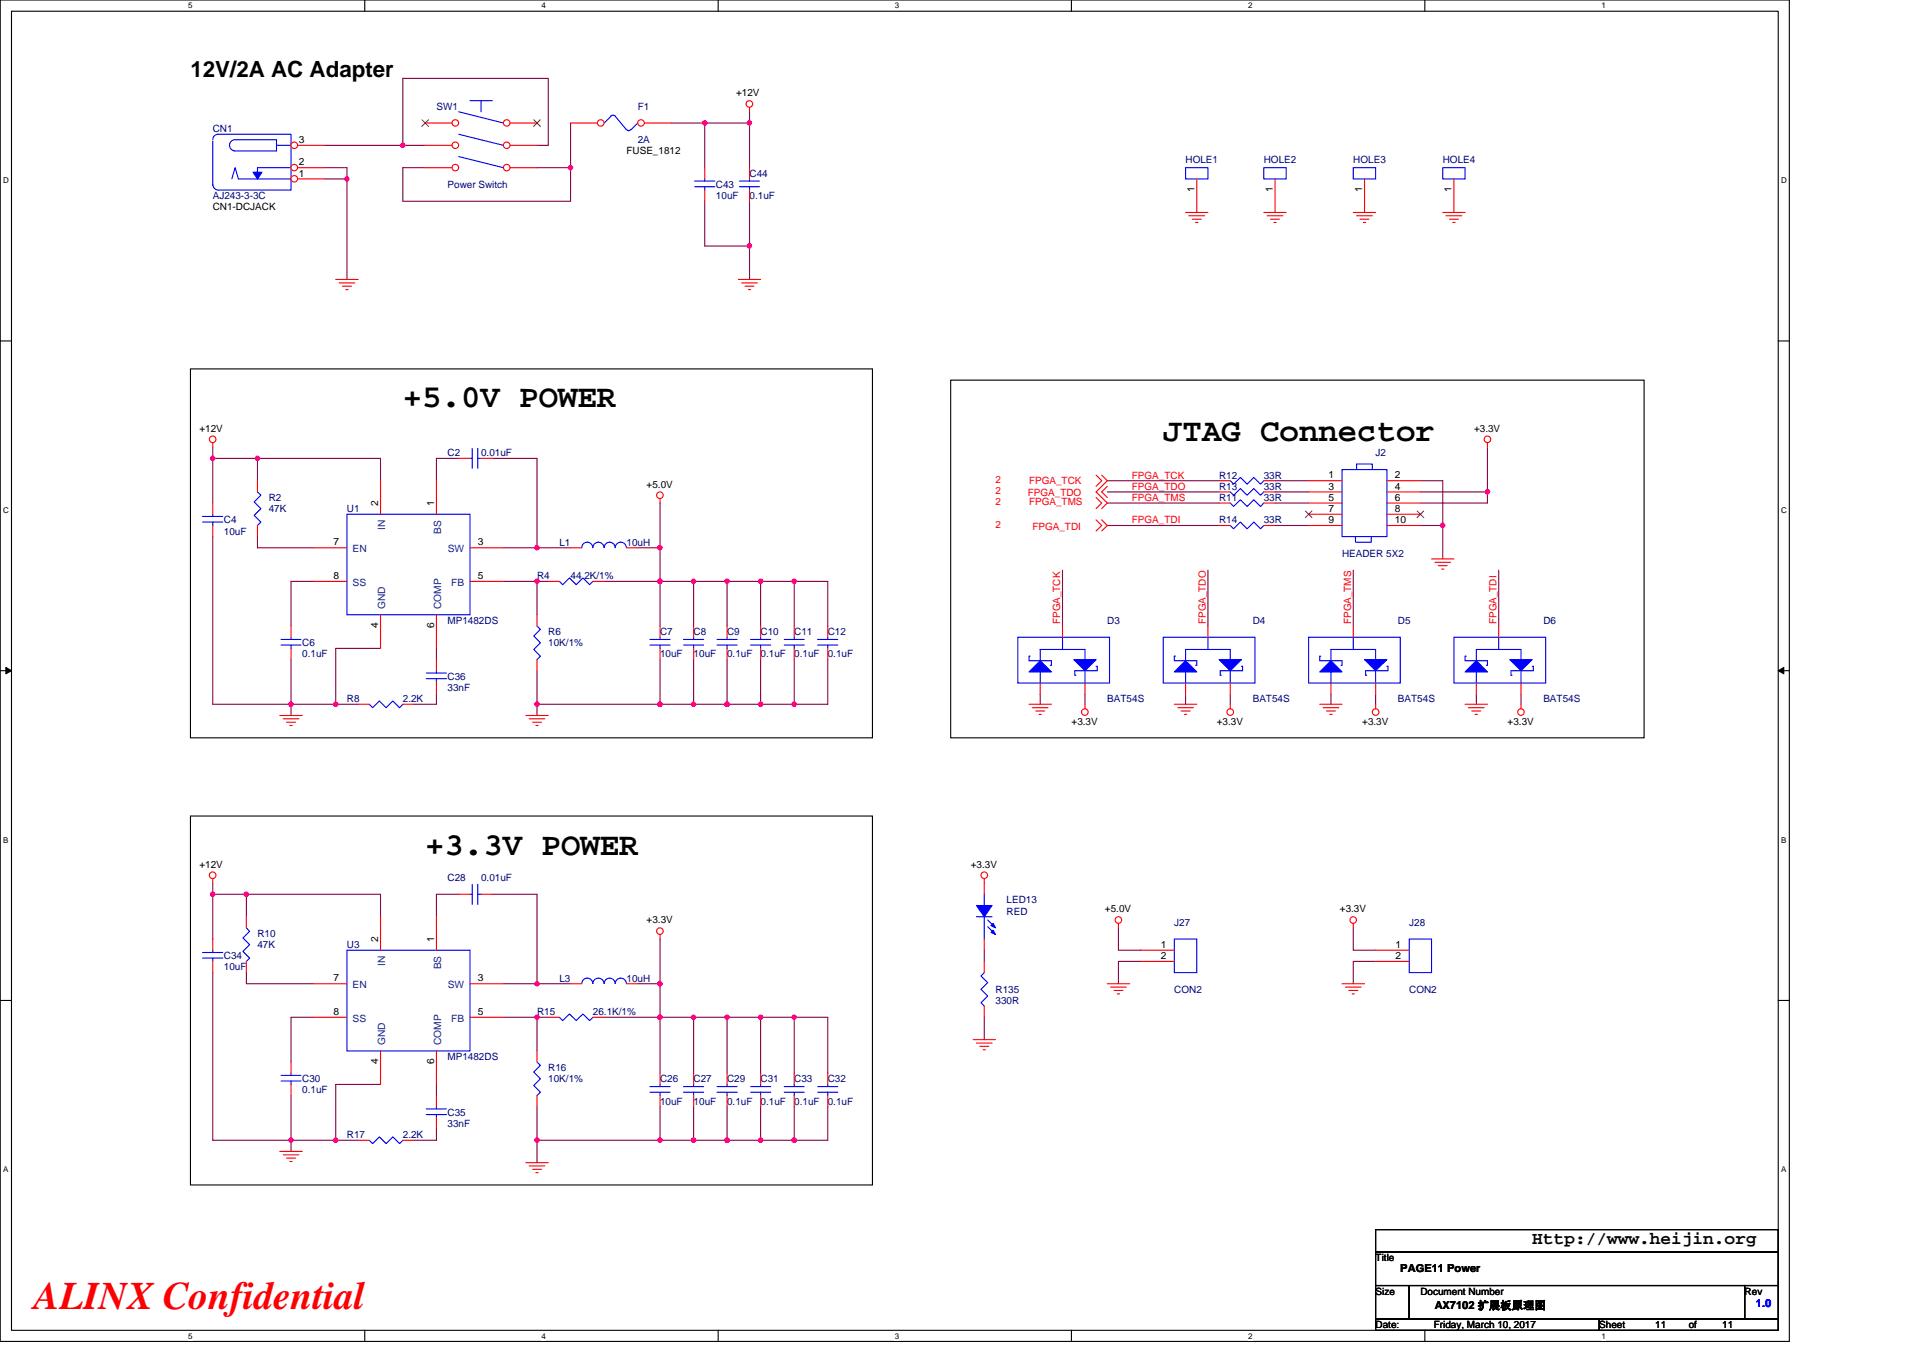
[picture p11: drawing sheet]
<svg xmlns="http://www.w3.org/2000/svg" width="297mm" height="210mm" viewBox="0 0 297 210" stroke-linecap="round" stroke-linejoin="round" font-family="sans-serif">
<path d="M0 0h276.4v207.3h-276.4zM1.8 1.7h272.9v203.8h-272.9z" fill="none" stroke="#000" stroke-width=".17"/>
<g fill="#fff">
<path d="M29.1 .2h.6v1.4h-.6z"/>
<path d="M29.1 205.7h.6v1.4h-.6z"/>
</g>
<path d="M56.3 0v1.7M56.3 205.5v1.8" fill="none" stroke="#000" stroke-width=".17"/>
<g fill="#fff">
<path d="M83.6 .2h.7v1.4h-.7z"/>
<path d="M83.6 205.7h.7v1.4h-.7z"/>
</g>
<path d="M110.9 0v1.7M110.9 205.5v1.8" fill="none" stroke="#000" stroke-width=".17"/>
<g fill="#fff">
<path d="M138.2 .2h.7v1.4h-.7z"/>
<path d="M138.2 205.7h.7v1.4h-.7z"/>
</g>
<path d="M165.5 0v1.7M165.5 205.5v1.8" fill="none" stroke="#000" stroke-width=".17"/>
<g fill="#fff">
<path d="M192.8 .2h.6v1.4h-.6z"/>
<path d="M192.8 205.7h.6v1.4h-.6z"/>
</g>
<path d="M220.1 0v1.7M220.1 205.5v1.8" fill="none" stroke="#000" stroke-width=".17"/>
<g fill="#fff">
<path d="M247.4 .2h.6v1.4h-.6z"/>
<path d="M247.4 205.7h.6v1.4h-.6z"/>
<path d="M.5 27.2h.8v1.4h-.8z"/>
<path d="M275.1 27.2h.9v1.4h-.9z"/>
<path d="M.5 78.1h.8v1.4h-.8z"/>
<path d="M275.1 78.1h.9v1.4h-.9z"/>
</g>
<path d="M0 52.7h1.8M274.7 52.7h1.7" fill="none" stroke="#000" stroke-width=".17"/>
<g fill="#fff">
<path d="M.5 129.1h.8v1.4h-.8z"/>
<path d="M275.1 129.1h.8v1.4h-.8z"/>
</g>
<path d="M0 103.6h1.8M274.7 103.6h1.7" fill="none" stroke="#000" stroke-width=".17"/>
<path d="M.9 103.1l.9 .5-.9 .5zM274.7 103.6l.8-.5v1z" fill="#000" stroke="#000" stroke-width=".15"/>
<g fill="#fff">
<path d="M.5 180h.8v1.4h-.8z"/>
<path d="M275.1 180h.8v1.4h-.8z"/>
</g>
<path d="M29.4 57h105.4v57h-105.4zM146.9 58.7h107.1v55.3h-107.1zM29.4 126.1h105.4v57h-105.4zM0 154.6h1.8M274.7 154.6h1.7M212.5 190h62.2v3.5h-62.2zM212.5 193.5h62.2v5.1h-62.2zM212.5 198.6h5.2v5.2h-5.2zM217.7 198.6h51.8v5.2h-51.8zM269.5 198.6h5.2v5.2h-5.2zM212.5 203.8h34.5v1.7h-34.5zM247 203.8h27.7v1.7h-27.7z" fill="none" stroke="#000" stroke-width=".17"/>
<g fill="none" stroke="#800040" stroke-width=".17">
<path d="M88.1 19v6.9M103.7 19h5.2M108.9 19h6.9M108.9 19v6.9M115.8 17.3v1.7M115.8 19v6.9M50.1 27.6h3.5M50.1 25.9h3.5v1.7M50.1 22.5h12.1M53.6 27.6v15.6M62.2 22.5v-10.4h22.5v10.4h-1.8M62.2 22.5h3.5"/>
<path d="M82.9 25.9h5.2M88.1 25.9v5.2h-25.9v-5.2h3.5M108.9 31.1v6.9h6.9M115.8 38v5.2M115.8 31.1v6.9M32.9 70.8v6.9M32.9 70.8h6.9v3.5M32.9 69.1v1.7M39.8 70.8h19v3.5M70.9 70.8h-3.5v3.5M76 70.8h6.9v13.8M102 77.7v6.9"/>
<path d="M171 76h17.3M171 77.7h17.3M171 74.3h17.3M197 74.3h5.1M197 76h5.1M197 77.7h5.1M219.4 76h10.4M219.4 74.3h3.5v6.9M229.8 76v1.7h-10.4M229.8 69.1v6.9M32.9 82.9v25.9h12.1M39.8 82.9v1.7h8.6"/>
<path d="M48.4 89.8h-3.4v6.9M77.8 84.6h5.1M77.8 89.8h5.1M82.9 84.6h5.2M82.9 89.8h1.8M82.9 89.8v5.2M93.3 89.8h8.7M98.5 84.6h3.5M102 84.6v5.2M102 89.8v6.9M102 89.8h5.1M107.1 89.8v6.9"/>
<path d="M107.1 89.8h5.2M112.3 89.8h5.2M112.3 89.8v6.9M117.5 89.8h5.2M117.5 89.8v6.9M122.7 89.8v6.9M122.7 89.8h5.2v6.9M164.1 88.1v8.6M171 81.2h17.3M186.6 88.1v8.6M197 81.2h5.1M209 88.1v8.6"/>
<path d="M219.4 81.2h3.5M222.9 81.2v5.2M231.5 88.1v8.6M45 101.9v6.9M45 108.8h6.9M45 108.8v1.8M51.9 108.8h3.4M58.8 100.2h-6.9v8.6M67.4 107.1v1.7h-3.4M67.4 100.2v1.7M82.9 108.8h19.1M82.9 103.6v5.2"/>
<path d="M82.9 108.8v1.8M102 101.9v6.9M102 108.8h5.1M107.1 101.9v6.9M107.1 108.8h5.2M112.3 101.9v6.9M112.3 108.8h5.2M117.5 101.9v6.9M117.5 108.8h5.2M122.7 101.9v6.9M127.9 101.9v6.9h-5.2M160.7 107.3v1.5"/>
<path d="M167.6 107.3v1.5M183.1 107.3v1.5M190 107.3v1.5M205.6 107.3v1.5M212.5 107.3v1.5M228 107.3v1.5M234.9 107.3v1.5M32.9 138.2v6.9M32.9 136.5v1.7M32.9 138.2h5.2v3.4M38.1 138.2h20.7v3.4M70.9 138.2h-3.5v3.4"/>
<path d="M76 138.2h6.9v13.8M32.9 150.3v25.9h12.1M38.1 150.3v1.7h10.3M48.4 157.2h-3.4v6.9M77.8 157.2h5.1M77.8 152h5.1M82.9 152h5.2M82.9 157.2h1.8M82.9 157.2v5.2M93.3 157.2h8.7M98.5 152h3.5M102 152v5.2"/>
<path d="M102 157.2v8.6M102 157.2h5.1M102 145.1v6.9M107.1 157.2v8.6M107.1 157.2h5.2M112.3 157.2v8.6M112.3 157.2h5.2M117.5 157.2v8.6M117.5 157.2h5.2M122.7 157.2v8.6M122.7 157.2h5.2v8.6M152 146.8v1.7"/>
<path d="M152 157.2v3.4M172.8 143.4v3.4h3.4M176.2 148.5h-3.4v3.5M209 143.4v3.4h3.5M212.5 148.5h-3.5v3.5M45 176.2h6.9M45 169.3v6.9M45 176.2v1.7M51.9 176.2h3.4M58.8 167.6h-6.9v8.6M67.4 174.5v1.7h-3.4M67.4 167.6v1.7"/>
<path d="M82.9 176.2h19.1M82.9 171v5.2M82.9 176.2v3.4M102 171v5.2M102 176.2h5.1M107.1 176.2h5.2M107.1 171v5.2M112.3 171v5.2M112.3 176.2h5.2M117.5 171v5.2M117.5 176.2h5.2M122.7 171v5.2"/>
<path d="M127.9 171v5.2h-5.2"/>
</g>
<g fill="#f0f" stroke="#f0f" stroke-width=".17">
<circle cx="107.1" cy="157.2" r=".33"/>
<circle cx="32.8" cy="138.2" r=".34"/>
<circle cx="122.7" cy="176.2" r=".34"/>
<circle cx="117.5" cy="176.2" r=".34"/>
<circle cx="83" cy="157.2" r=".33"/>
<circle cx="101.9" cy="176.2" r=".34"/>
<circle cx="112.3" cy="176.2" r=".34"/>
<circle cx="44.9" cy="176.2" r=".34"/>
<circle cx="101.9" cy="157.2" r=".33"/>
<circle cx="101.9" cy="152" r=".34"/>
<circle cx="107.1" cy="176.2" r=".34"/>
<circle cx="51.9" cy="176.2" r=".34"/>
<circle cx="38" cy="138.2" r=".34"/>
<circle cx="122.7" cy="157.2" r=".33"/>
<circle cx="82.9" cy="152" r=".34"/>
<circle cx="112.3" cy="157.2" r=".33"/>
<circle cx="122.7" cy="108.8" r=".34"/>
<circle cx="101.9" cy="89.8" r=".34"/>
<circle cx="112.3" cy="108.8" r=".34"/>
<circle cx="107.1" cy="108.8" r=".34"/>
<circle cx="107.1" cy="89.8" r=".34"/>
<circle cx="117.5" cy="89.8" r=".34"/>
<circle cx="117.5" cy="108.8" r=".34"/>
<circle cx="122.7" cy="89.8" r=".34"/>
<circle cx="39.8" cy="70.8" r=".33"/>
<circle cx="82.9" cy="89.8" r=".34"/>
<circle cx="101.9" cy="84.6" r=".34"/>
<circle cx="44.9" cy="108.8" r=".34"/>
<circle cx="101.9" cy="108.8" r=".34"/>
<circle cx="82.9" cy="108.8" r=".34"/>
<circle cx="51.9" cy="108.8" r=".34"/>
<circle cx="82.9" cy="84.6" r=".34"/>
<circle cx="112.3" cy="89.8" r=".34"/>
<circle cx="32.9" cy="70.8" r=".33"/>
<circle cx="222.8" cy="81.2" r=".34"/>
<circle cx="229.8" cy="76" r=".34"/>
<circle cx="82.9" cy="176.2" r=".34"/>
<circle cx="117.5" cy="157.2" r=".33"/>
<circle cx="62.2" cy="22.5" r=".34"/>
<circle cx="115.8" cy="19" r=".33"/>
<circle cx="53.6" cy="27.6" r=".33"/>
<circle cx="88.1" cy="25.9" r=".34"/>
<circle cx="108.9" cy="19" r=".33"/>
<circle cx="115.8" cy="38" r=".34"/>
</g>
<g fill="none" stroke="#f00" stroke-width=".17">
<path d="M115.8 16.6v.7M115.8 25.9v1.7M115.8 29.4v1.7M183.1 32.8h3.5M183.6 33.3h2.5M184.2 33.9h1.3M184.7 34.4h.3M195.2 32.8h3.5M195.7 33.3h2.5M196.3 33.9h1.3M196.8 34.4h.3M197 27.6v5.2"/>
<path d="M209 32.8h3.5M209.5 33.3h2.5M210.1 33.9h1.4M210.6 34.4h.3M210.8 27.6v5.2M222.9 32.8h3.4M223.4 33.3h2.4M223.9 33.9h1.4M224.4 34.4h.4M224.6 27.6v5.2M51.9 43.2h3.4M52.4 43.7h2.4"/>
<path d="M52.9 44.2h1.4M53.4 44.7h.4M114 43.2h3.5M114.6 43.7h2.4M115.1 44.2h1.4M115.6 44.7h.3M32.9 68.4v.7M70.9 70.8h1.7M74.3 70.8h1.7M102 77v.7M169.3 73.4l.9 .9-.9 .8M169.3 76.9l.9 .8-.9 .9"/>
<path d="M170.2 73.4l.8 .9-1.7 1.7 1.7 1.7-.8 .9M171 75.1l-.8 .9 .8 .9M188.3 74.3h1.7M195.2 74.3h1.8M229.8 68.4v.7M82.9 95v1.7M84.7 89.8h1.7M91.6 89.8h1.7M117.5 96.7v1.8M169.3 80.3l.9 .9-.9 .8M170.2 80.3l.8 .9-.8 .8M186.6 96.7v1.8"/>
<path d="M221.1 86.4h3.5M221.7 86.9h2.4M222.2 87.4h1.3M222.7 87.9h.3M231.5 96.7v1.8M43.2 110.6h3.5M43.7 111.1h2.5M44.3 111.6h1.4M44.8 112.1h.3M81.2 110.6h3.5M81.7 111.1h2.5M82.3 111.6h1.3"/>
<path d="M82.8 112.1h.3M82.9 101.9v1.7M117.5 100.2v1.7M159 108.8h3.4M159.5 109.3h2.4M160 109.9h1.4M160.5 110.4h.3M167.6 108.8v.7M181.4 108.8h3.5M181.9 109.3h2.4M182.4 109.9h1.4M183 110.4h.3"/>
<path d="M183.1 105.5v1.8M190 108.8v.7M190 105.5v1.8M203.9 108.8h3.4M204.4 109.3h2.4M204.9 109.9h1.4M205.4 110.4h.4M212.5 108.8v.7M226.3 108.8h3.5M226.8 109.3h2.5M227.3 109.9h1.4M227.9 110.4h.3"/>
<path d="M228 105.5v1.8M234.9 108.8v.7M234.9 105.5v1.8M32.9 135.8v.7M152 135.8v.7M102 144.4v.7M171 152h3.5M171.6 152.5h2.4M172.1 153h1.4M172.6 153.6h.3M172.8 142.7v.7M207.3 152h3.5"/>
<path d="M207.8 152.5h2.4M208.3 153h1.4M208.9 153.6h.3M209 142.7v.7M43.2 177.9h3.5M43.7 178.4h2.5M44.3 178.9h1.4M44.8 179.5h.3M45 164.1v1.7M45 167.6v1.7M55.3 176.2h1.7M62.2 176.2h1.8"/>
<path d="M67.4 169.3v1.7M67.4 172.7v1.8M81.2 179.6h3.5M102 165.8v1.8M102 169.3v1.7M127.9 165.8v1.8M127.9 169.3v1.7M150.3 160.6h3.5M150.8 161.2h2.4M151.4 161.7h1.3M151.9 162.2h.3M81.7 180.1h2.5"/>
<path d="M82.3 180.7h1.3M82.8 181.2h.3"/>
<circle cx="115.8" cy="16.1" r=".51"/>
<circle cx="32.8" cy="67.9" r=".51"/>
<circle cx="101.9" cy="76.5" r=".51"/>
<circle cx="229.8" cy="67.9" r=".51"/>
<circle cx="167.6" cy="110" r=".51"/>
<circle cx="190" cy="110" r=".51"/>
<circle cx="212.5" cy="110" r=".51"/>
<circle cx="234.9" cy="110" r=".51"/>
<circle cx="32.8" cy="135.2" r=".51"/>
<circle cx="152" cy="135.2" r=".51"/>
<circle cx="101.9" cy="143.9" r=".51"/>
<circle cx="172.8" cy="142.2" r=".51"/>
<circle cx="209" cy="142.2" r=".51"/>
</g>
<g fill="none" stroke="#00f" stroke-width=".17">
<path d="M70.9 17.3l6.9 1.7M72.6 15.6h3.4M74.3 15.6v1.7M70.9 24.2l6.9 1.7M70.9 20.7l6.9 1.8M114.2 28.9h3.1M114.2 28h3.1M115.8 27.6v.4M115.8 28.9v.5M195.2 25.9h3.5v1.7h-3.5zM209 25.9h3.5v1.7h-3.5zM222.9 25.9h3.4v1.7h-3.4z"/>
<path d="M72.6 70.8h.3M72.9 69.3v3.1M73.8 70.8h.5M73.8 69.3v3.1M190 74.3l.6 .5 1-1 1 1 1.1-1 1 1 .5-.5M82.9 96.7l.6 .5-1.1 1.1 1.1 1-1.1 1.1 1.1 1-.6 .5M86.4 89.8l.5 .5 1.1-1 1 1 1-1 1.1 1 .5-.5M115.9 99.7h3.2M115.9 98.8h3.2M117.5 98.5v.3M117.5 99.7v.5M179.7 98.5h14.1v7h-14.1z"/>
<path d="M186.6 98.5v1.9M224.6 98.5h14.2v7h-14.2zM231.5 98.5v1.9M181.6 101.4h-.2v.7h3.5v.7h-.2M183.1 103.8v1.7M190 101.9v-1.5h-6.9v1.7M190 103.6v1.9M191.8 103h.1v.6h-3.4v.7h.2M226.5 101.4h-.2v.7h3.5v.7h-.2M228 103.8v1.7M234.9 101.9v-1.5h-6.9v1.7M234.9 103.6v1.9"/>
<path d="M236.7 103h.2v.6h-3.5v.7h.2M43.4 167h3.1M43.4 166.2h3.1M45 165.8v.4M45 167v.6M57 176.2l.6 .5 1-1 1 1 1.1-1 1 1 .5-.5M65.8 172.2h3.2M65.8 171.3h3.2M67.4 171v.3M67.4 172.2v.5M100.4 168.8h3.1M100.4 167.9h3.1"/>
<path d="M102 167.6v.3M102 168.8v.5M126.3 168.8h3.1M126.3 167.9h3.1M127.9 167.6v.3M127.9 168.8v.5"/>
</g>
<g fill="#00f" stroke="#00f" stroke-width=".17">
<path d="M228 102.1l1.8 1.7h-3.5z" fill-rule="evenodd"/>
<path d="M233.2 101.9h3.5l-1.8 1.7z" fill-rule="evenodd"/>
<path d="M183.1 102.1l1.8 1.7h-3.5z" fill-rule="evenodd"/>
<path d="M188.3 101.9h3.5l-1.8 1.7z" fill-rule="evenodd"/>
</g>
<circle cx="78.3" cy="19" r=".51" fill="#fff" stroke="#f00" stroke-width=".17"/>
<path d="M78.8 19h4.1" fill="none" stroke="#f00" stroke-width=".17"/>
<path d="M82.4 18.5l1.1 1M83.5 18.5l-1.1 1" fill="none" stroke="#804000" stroke-width=".15"/>
<circle cx="70.3" cy="19" r=".51" fill="#fff" stroke="#f00" stroke-width=".17"/>
<path d="M65.7 19h4.1" fill="none" stroke="#f00" stroke-width=".17"/>
<path d="M65.2 18.5l1 1M66.2 18.5l-1.1 1" fill="none" stroke="#804000" stroke-width=".15"/>
<circle cx="78.3" cy="22.4" r=".51" fill="#fff" stroke="#f00" stroke-width=".17"/>
<path d="M78.8 22.5h4.1" fill="none" stroke="#f00" stroke-width=".17"/>
<circle cx="78.3" cy="25.9" r=".51" fill="#fff" stroke="#f00" stroke-width=".17"/>
<path d="M78.8 25.9h4.1" fill="none" stroke="#f00" stroke-width=".17"/>
<circle cx="70.3" cy="22.4" r=".51" fill="#fff" stroke="#f00" stroke-width=".17"/>
<path d="M65.7 22.5h4.1" fill="none" stroke="#f00" stroke-width=".17"/>
<circle cx="70.3" cy="25.9" r=".51" fill="#fff" stroke="#f00" stroke-width=".17"/>
<g fill="none" stroke="#f00" stroke-width=".17">
<path d="M65.7 25.9h4.1M108.9 25.9v1.7M108.9 29.4v1.7M58.8 74.3v5.2M67.4 74.3v5.2M188.3 76h1.7M195.2 76h1.8M45 96.7v1.8M48.4 84.6h5.2M48.4 89.8h5.2M58.8 95v5.2M67.4 95v5.2"/>
<path d="M72.6 84.6h5.2M72.6 89.8h5.2M88.1 84.6h1.8M96.8 84.6h1.7M102 96.7v1.8M107.1 96.7v1.8M112.3 96.7v1.8M122.7 96.7v1.8M127.9 96.7v1.8M164.1 96.7v1.8M188.3 81.2h1.7M195.2 81.2h1.8"/>
<path d="M209 96.7v1.8M45 100.2v1.7M55.3 108.8h1.7M62.2 108.8h1.8M67.4 101.9v1.7M67.4 105.4v1.7M102 100.2v1.7M107.1 100.2v1.7M112.3 100.2v1.7M122.7 100.2v1.7M127.9 100.2v1.7M160.7 105.5v1.8"/>
<path d="M167.6 105.5v1.8M205.6 105.5v1.8M212.5 105.5v1.8M70.9 138.2h1.7M74.3 138.2h1.7M38.1 141.6v1.8M38.1 148.5v1.8M48.4 152h5.2M48.4 157.2h5.2M58.8 141.6v5.2M67.4 141.6v5.2M72.6 152h5.2"/>
<path d="M72.6 157.2h5.2M84.7 157.2h1.7M88.1 152h1.8M91.6 157.2h1.7M96.8 152h1.7M176.2 146.8h5.2M176.2 148.5h5.2M212.5 146.8h5.2M212.5 148.5h5.2M58.8 162.4v5.2M67.4 162.4v5.2M82.9 162.4v1.7"/>
<path d="M82.9 169.3v1.7M107.1 165.8v1.8M107.1 169.3v1.7M122.7 165.8v1.8M122.7 169.3v1.7"/>
</g>
<g fill="none" stroke="#00f" stroke-width=".17">
<path d="M32.9 28.5a.85 .85 0 0 0 .8 .9M32.9 21.8v6.9M33.7 20.7a.83 .83 0 0 0-.8 .9M33.7 20.7h11.3v8.7h-11.3M35.8 27.6l.5-1.7 .5 1.7h8.2M36.3 23.3a.86 .86 0 0 1-.8-.9 .86 .86 0 0 1 .8-.8h6.4v1.7h-6.6M42.7 22.5h2.3M45 25.9h-5.2v1.7M107.3 28.9h3.1M107.3 28h3.1M108.9 27.6v.4M108.9 28.9v.5"/>
<path d="M53.6 79.5h19v15.5h-19zM190 76l.6 .5 1-1 1 1 1.1-1 1 1 .5-.5M43.4 99.7h3.1M43.4 98.8h3.1M45 98.5v.3M45 99.7v.5M91.6 84.6a.85 .85 0 0 0-.9-.8 .85 .85 0 0 0-.8 .8M93.3 84.6a.86 .86 0 0 0-.9-.8 .86 .86 0 0 0-.8 .8M95 84.6a.85 .85 0 0 0-.8-.8 .85 .85 0 0 0-.9 .8M96.7 84.6a.86 .86 0 0 0-.8-.8 .86 .86 0 0 0-.9 .8M100.4 99.7h3.1M100.4 98.8h3.1"/>
<path d="M102 98.5v.3M102 99.7v.5M105.6 99.7h3.1M105.6 98.8h3.1M107.1 98.5v.3M107.1 99.7v.5M110.8 99.7h3.1M110.8 98.8h3.1M112.3 98.5v.3M112.3 99.7v.5M121.1 99.7h3.1M121.1 98.8h3.1"/>
<path d="M122.7 98.5v.3M122.7 99.7v.5M126.3 99.7h3.1M126.3 98.8h3.1M127.9 98.5v.3M127.9 99.7v.5M157.2 98.5h14.2v7h-14.2zM164.1 98.5v1.9M190 81.2l.6 .5 1-1 1 1 1.1-1 1 1 .5-.5M202.1 98.5h14.2v7h-14.2zM209 98.5v1.9M57 108.8l.6 .5 1-1 1 1 1.1-1 1 1 .5-.5"/>
<path d="M65.8 104.9h3.2M65.8 104h3.2M67.4 103.6v.4M67.4 104.9v.5M159.1 101.4h-.1v.7h3.4v.7h-.2M160.7 103.8v1.7M167.6 101.9v-1.5h-6.9v1.7M167.6 103.6v1.9M169.3 103h.2v.6h-3.5v.7h.2M204 101.4h-.1v.7h3.4v.7h-.2M205.6 103.8v1.7M212.5 101.9v-1.5h-6.9v1.7"/>
<path d="M212.5 103.6v1.9M214.2 103h.2v.6h-3.5v.7h.2M72.6 138.2h.3M72.9 136.6v3.1M73.8 138.2h.5M73.8 136.6v3.1M38.1 143.4l.5 .5-1.1 1 1.1 1.1-1.1 1 1.1 1-.5 .5M53.6 146.8h19v15.6h-19zM86.4 157.2l.5 .5 1.1-1 1 1 1-1 1.1 1 .5-.5M91.6 152a.85 .85 0 0 0-.9-.9 .85 .85 0 0 0-.8 .9M93.3 152a.86 .86 0 0 0-.9-.9 .86 .86 0 0 0-.8 .9M95 152a.85 .85 0 0 0-.8-.9 .85 .85 0 0 0-.9 .9"/>
<path d="M96.7 152a.86 .86 0 0 0-.8-.9 .86 .86 0 0 0-.9 .9M181.4 145.1h3.5v5.2h-3.5zM217.7 145.1h3.4v5.2h-3.4zM82.9 164.1l.6 .5-1.1 1.1 1.1 1-1.1 1 1.1 1.1-.6 .5M105.6 168.8h3.1M105.6 167.9h3.1M107.1 167.6v.3M107.1 168.8v.5M121.1 168.8h3.1M121.1 167.9h3.1M122.7 167.6v.3M122.7 168.8v.5"/>
</g>
<g fill="#00f" stroke="#00f" stroke-width=".17">
<path d="M160.7 102.1l1.7 1.7h-3.4z" fill-rule="evenodd"/>
<path d="M165.9 101.9h3.4l-1.7 1.7z" fill-rule="evenodd"/>
<path d="M205.6 102.1l1.7 1.7h-3.4z" fill-rule="evenodd"/>
<path d="M210.8 101.9h3.4l-1.7 1.7z" fill-rule="evenodd"/>
<path d="M39.1 26.6h1.4l-.7 1z" fill-rule="evenodd"/>
</g>
<circle cx="45.5" cy="27.6" r=".51" fill="#fff" stroke="#f00" stroke-width=".17"/>
<path d="M46 27.6h4.1" fill="none" stroke="#f00" stroke-width=".17"/>
<circle cx="45.5" cy="22.4" r=".51" fill="#fff" stroke="#f00" stroke-width=".17"/>
<path d="M46 22.5h4.1" fill="none" stroke="#f00" stroke-width=".17"/>
<circle cx="45.5" cy="25.9" r=".51" fill="#fff" stroke="#f00" stroke-width=".17"/>
<path d="M46 25.9h4.1M32.9 77.7v1.8M188.3 77.7h1.7M195.2 77.7h1.8M32.9 81.2v1.7M32.9 145.1v1.7M32.9 148.5v1.8M112.3 165.8v1.8M112.3 169.3v1.7" fill="none" stroke="#f00" stroke-width=".17"/>
<g fill="none" stroke="#00f" stroke-width=".17">
<path d="M95 17.9l-.5-.1-1.2 1.2M95 18l1.8 2M98.5 19l-1 1M96.8 20l.3 .2 .3-.2M31.3 79.8h3.1M32.9 79.5v.3M190 77.7l.6 .6 1-1.1 1 1.1 1.1-1.1 1 1.1 .5-.6M31.3 80.7h3.1M32.9 80.7v.5M31.3 148h3.1M31.3 147.2h3.1M32.9 146.8v.4"/>
<path d="M32.9 148v.5M110.8 168.8h3.1M110.8 167.9h3.1M112.3 167.6v.3M112.3 168.8v.5"/>
</g>
<circle cx="92.8" cy="19" r=".51" fill="#fff" stroke="#f00" stroke-width=".17"/>
<path d="M88.1 19h4.2" fill="none" stroke="#f00" stroke-width=".17"/>
<circle cx="99" cy="19" r=".51" fill="#fff" stroke="#f00" stroke-width=".17"/>
<g fill="none" stroke="#f00" stroke-width=".17">
<path d="M99.5 19h4.2M184.9 27.6v5.2M39.8 74.3v1.7M202.1 74.3h5.2M202.1 76h5.2M202.1 77.7h5.2M202.1 79.5h5.2M214.2 74.3h5.2M214.2 76h5.2M214.2 77.7h5.2M214.2 79.5h5.2M39.8 81.2v1.7"/>
<path d="M202.1 81.2h5.2M214.2 81.2h5.2M152 136.5v1.7M152 145.1v1.7M152 155.4v1.8M152 148.5v1.8M117.5 165.8v1.8M117.5 169.3v1.7"/>
</g>
<g fill="none" stroke="#00f" stroke-width=".17">
<path d="M183.1 25.9h3.5v1.7h-3.5zM39.8 76l.5 .5-1 1.1 1 1-1 1 1 1.1-.5 .5M207.3 72.6h6.9v10.3h-6.9zM209.5 72.6v-.9h2.5v.9M209.4 82.9v.9h2.4v-.9M152 138.2v1.7M150.8 141.6h2.4M152 141.6v3.5M152 150.3l-.5 .5 1.1 1-1.1 1.1 1.1 1-1.1 1 .5 .5M152.6 142.2l1 1M152.6 143.2l1 1M115.9 168.8h3.2"/>
<path d="M115.9 167.9h3.2M117.5 167.6v.3M117.5 168.8v.5"/>
</g>
<g fill="#00f" stroke="#00f" stroke-width=".17">
<path d="M150.8 139.9h2.4l-1.2 1.7z" fill-rule="evenodd"/>
<path d="M153.4 143.7l.4 .7-.7-.3z" fill-rule="evenodd"/>
<path d="M153.4 142.7l.4 .7-.7-.4z" fill-rule="evenodd"/>
</g>
<path d="M201.6 79l1.1 1M202.6 79l-1 1M218.9 79l1 1M219.9 79l-1 1" fill="none" stroke="#804000" stroke-width=".15"/>
<g fill="#f0f" stroke="#f0f" stroke-width=".17">
<circle cx="107.1" cy="157.2" r=".33"/>
<circle cx="32.8" cy="138.2" r=".34"/>
<circle cx="122.7" cy="176.2" r=".34"/>
<circle cx="117.5" cy="176.2" r=".34"/>
<circle cx="83" cy="157.2" r=".33"/>
<circle cx="101.9" cy="176.2" r=".34"/>
<circle cx="112.3" cy="176.2" r=".34"/>
<circle cx="44.9" cy="176.2" r=".34"/>
<circle cx="101.9" cy="157.2" r=".33"/>
<circle cx="101.9" cy="152" r=".34"/>
<circle cx="107.1" cy="176.2" r=".34"/>
<circle cx="51.9" cy="176.2" r=".34"/>
<circle cx="38" cy="138.2" r=".34"/>
<circle cx="122.7" cy="157.2" r=".33"/>
<circle cx="82.9" cy="152" r=".34"/>
<circle cx="112.3" cy="157.2" r=".33"/>
<circle cx="122.7" cy="108.8" r=".34"/>
<circle cx="101.9" cy="89.8" r=".34"/>
<circle cx="112.3" cy="108.8" r=".34"/>
<circle cx="107.1" cy="108.8" r=".34"/>
<circle cx="107.1" cy="89.8" r=".34"/>
<circle cx="117.5" cy="89.8" r=".34"/>
<circle cx="117.5" cy="108.8" r=".34"/>
<circle cx="122.7" cy="89.8" r=".34"/>
<circle cx="39.8" cy="70.8" r=".33"/>
<circle cx="82.9" cy="89.8" r=".34"/>
<circle cx="101.9" cy="84.6" r=".34"/>
<circle cx="44.9" cy="108.8" r=".34"/>
<circle cx="101.9" cy="108.8" r=".34"/>
<circle cx="82.9" cy="108.8" r=".34"/>
<circle cx="51.9" cy="108.8" r=".34"/>
<circle cx="82.9" cy="84.6" r=".34"/>
<circle cx="112.3" cy="89.8" r=".34"/>
<circle cx="32.9" cy="70.8" r=".33"/>
<circle cx="222.8" cy="81.2" r=".34"/>
<circle cx="229.8" cy="76" r=".34"/>
<circle cx="82.9" cy="176.2" r=".34"/>
<circle cx="117.5" cy="157.2" r=".33"/>
<circle cx="62.2" cy="22.5" r=".34"/>
<circle cx="115.8" cy="19" r=".33"/>
<circle cx="53.6" cy="27.6" r=".33"/>
<circle cx="88.1" cy="25.9" r=".34"/>
<circle cx="108.9" cy="19" r=".33"/>
<circle cx="115.8" cy="38" r=".34"/>
</g>
<text font-size="6" fill="#f00" x="5.2" y="202.3">ALINX Confidential</text>
<g font-size="5">
<text x="62.2" y="62.9">+5.0V POWER</text>
<text x="179.7" y="68.1">JTAG Connector</text>
<text x="65.7" y="132">+3.3V POWER</text>
</g>
<text font-size="3.5" x="29.4" y="11.8">12V/2A AC Adapter</text>
<text font-size="2.8" x="236.7" y="192.3">Http://www.heijin.org</text>
<g font-size="1.7">
<text x="216.3" y="196.6">PAGE11 Power</text>
<text x="221.7" y="202.3">AX7102 扩展板原理图</text>
</g>
<text font-size="1.7" fill="#00f" x="271.2" y="202">1.0</text>
<g font-size="1.5" fill="#000080">
<text x="67.4" y="17">SW1</text>
<text x="98.5" y="17">F1</text>
<text x="32.9" y="20.4">CN1</text>
<text x="98.5" y="22.1">2A</text>
<text x="69.1" y="29">Power Switch</text>
<text x="110.6" y="29">C43</text>
<text x="115.8" y="27.3">C44</text>
<text x="183.1" y="25.2">HOLE1</text>
<text x="195.2" y="25.2">HOLE2</text>
<text x="209" y="25.2">HOLE3</text>
<text x="222.9" y="25.2">HOLE4</text>
<text x="32.9" y="30.8">AJ243-3-3C</text>
<text x="110.6" y="30.8">10uF</text>
<text x="115.8" y="30.8">0.1uF</text>
<text x="69.1" y="70.5">C2</text>
<text x="74.3" y="70.5">0.01uF</text>
<text x="212.5" y="70.5">J2</text>
<text x="41.5" y="77.4">R2</text>
<text x="188.3" y="74">R12</text>
<text x="188.3" y="75.7">R13</text>
<text x="188.3" y="77.4">R11</text>
<text x="195.2" y="74">33R</text>
<text x="195.2" y="75.7">33R</text>
<text x="195.2" y="77.4">33R</text>
<text x="34.6" y="80.9">C4</text>
<text x="34.6" y="82.6">10uF</text>
<text x="41.5" y="79.1">47K</text>
<text x="53.6" y="79.1">U1</text>
<text x="188.3" y="80.9">R14</text>
<text x="195.2" y="80.9">33R</text>
<text x="82.9" y="89.5">R4</text>
<text x="86.4" y="84.3">L1</text>
<text x="88.1" y="89.5">44.2K/1%</text>
<text x="96.8" y="84.3">10uH</text>
<text x="207.3" y="86">HEADER 5X2</text>
<text x="46.7" y="99.9">C6</text>
<text x="46.7" y="101.6">0.1uF</text>
<text x="69.1" y="96.4">MP1482DS</text>
<text x="84.7" y="98.1">R6</text>
<text x="84.7" y="99.9">10K/1%</text>
<text x="102" y="98.1">C7</text>
<text x="102" y="101.6">10uF</text>
<text x="107.1" y="98.1">C8</text>
<text x="107.1" y="101.6">10uF</text>
<text x="112.3" y="98.1">C9</text>
<text x="112.3" y="101.6">0.1uF</text>
<text x="117.5" y="98.1">C10</text>
<text x="117.5" y="101.6">0.1uF</text>
<text x="122.7" y="98.1">C11</text>
<text x="122.7" y="101.6">0.1uF</text>
<text x="127.9" y="98.1">C12</text>
<text x="127.9" y="101.6">0.1uF</text>
<text x="171" y="96.4">D3</text>
<text x="193.5" y="96.4">D4</text>
<text x="215.9" y="96.4">D5</text>
<text x="238.4" y="96.4">D6</text>
<text x="69.1" y="105">C36</text>
<text x="69.1" y="106.8">33nF</text>
<text x="53.6" y="108.5">R8</text>
<text x="62.2" y="108.5">2.2K</text>
<text x="171" y="108.5">BAT54S</text>
<text x="193.5" y="108.5">BAT54S</text>
<text x="215.9" y="108.5">BAT54S</text>
<text x="238.4" y="108.5">BAT54S</text>
<text x="69.1" y="136.1">C28</text>
<text x="74.3" y="136.1">0.01uF</text>
<text x="155.5" y="139.6">LED13</text>
<text x="155.5" y="141.3">RED</text>
<text x="181.4" y="143">J27</text>
<text x="217.7" y="143">J28</text>
<text x="34.6" y="148.2">C34</text>
<text x="34.6" y="149.9">10uF</text>
<text x="39.8" y="144.8">R10</text>
<text x="39.8" y="146.5">47K</text>
<text x="53.6" y="146.5">U3</text>
<text x="86.4" y="151.7">L3</text>
<text x="96.8" y="151.7">10uH</text>
<text x="153.8" y="153.4">R135</text>
<text x="153.8" y="155.1">330R</text>
<text x="181.4" y="153.4">CON2</text>
<text x="217.7" y="153.4">CON2</text>
<text x="82.9" y="156.8">R15</text>
<text x="91.6" y="156.8">26.1K/1%</text>
<text x="46.7" y="167.2">C30</text>
<text x="69.1" y="163.8">MP1482DS</text>
<text x="84.7" y="165.5">R16</text>
<text x="84.7" y="167.2">10K/1%</text>
<text x="102" y="167.2">C26</text>
<text x="107.1" y="167.2">C27</text>
<text x="112.3" y="167.2">C29</text>
<text x="117.5" y="167.2">C31</text>
<text x="122.7" y="167.2">C33</text>
<text x="127.9" y="167.2">C32</text>
<text x="46.7" y="169">0.1uF</text>
<text x="69.1" y="172.4">C35</text>
<text x="102" y="170.7">10uF</text>
<text x="107.1" y="170.7">10uF</text>
<text x="112.3" y="170.7">0.1uF</text>
<text x="117.5" y="170.7">0.1uF</text>
<text x="122.7" y="170.7">0.1uF</text>
<text x="127.9" y="170.7">0.1uF</text>
<text x="53.6" y="175.9">R17</text>
<text x="62.2" y="175.9">2.2K</text>
<text x="69.1" y="174.1">33nF</text>
</g>
<g font-size="1.5">
<text x="113.7" y="14.9">+12V</text>
<text x="46.2" y="22.1">3</text>
<text x="96.8" y="23.9">FUSE_1812</text>
<text x="46.2" y="27.3">1</text>
<text x="46.2" y="25.5">2</text>
<text x="184.5" y="29.7" transform="rotate(-90 184.5 29.7)">1</text>
<text x="196.6" y="29.7" transform="rotate(-90 196.6 29.7)">1</text>
<text x="210.4" y="29.7" transform="rotate(-90 210.4 29.7)">1</text>
<text x="224.2" y="29.7" transform="rotate(-90 224.2 29.7)">1</text>
<text x="32.9" y="32.5">CN1-DCJACK</text>
<text x="30.8" y="66.7">+12V</text>
<text x="227.7" y="66.7">+3.3V</text>
<text x="99.9" y="75.3">+5.0V</text>
<text x="205.2" y="73.9">1</text>
<text x="205.2" y="75.6">3</text>
<text x="205.2" y="77.4">5</text>
<text x="215.4" y="73.9">2</text>
<text x="215.4" y="75.6">4</text>
<text x="215.4" y="77.4">6</text>
<text x="58.4" y="78.3" transform="rotate(-90 58.4 78.3)">2</text>
<text x="67.1" y="78.3" transform="rotate(-90 67.1 78.3)">1</text>
<text x="205.2" y="79.1">7</text>
<text x="205.2" y="80.8">9</text>
<text x="215.4" y="79.1">8</text>
<text x="215.4" y="80.8">10</text>
<text x="51.5" y="84.3">7</text>
<text x="51.5" y="89.5">8</text>
<text x="73.8" y="89.5">5</text>
<text x="73.8" y="84.3">3</text>
<text x="58.4" y="97.1" transform="rotate(-90 58.4 97.1)">4</text>
<text x="67.1" y="97.1" transform="rotate(-90 67.1 97.1)">6</text>
<text x="165.5" y="112">+3.3V</text>
<text x="188" y="112">+3.3V</text>
<text x="210.4" y="112">+3.3V</text>
<text x="232.9" y="112">+3.3V</text>
<text x="30.8" y="134">+12V</text>
<text x="150" y="134">+3.3V</text>
<text x="99.9" y="142.7">+3.3V</text>
<text x="170.7" y="141">+5.0V</text>
<text x="207" y="141">+3.3V</text>
<text x="58.4" y="145.6" transform="rotate(-90 58.4 145.6)">2</text>
<text x="67.1" y="145.6" transform="rotate(-90 67.1 145.6)">1</text>
<text x="179.3" y="146.5">1</text>
<text x="179.3" y="148.2">2</text>
<text x="215.6" y="146.5">1</text>
<text x="215.6" y="148.2">2</text>
<text x="51.5" y="151.6">7</text>
<text x="73.8" y="151.6">3</text>
<text x="51.5" y="156.8">8</text>
<text x="73.8" y="156.8">5</text>
<text x="58.4" y="164.5" transform="rotate(-90 58.4 164.5)">4</text>
<text x="67.1" y="164.5" transform="rotate(-90 67.1 164.5)">6</text>
<text x="212.5" y="194.9">Title</text>
<text x="212.5" y="200">Size</text>
<text x="219.4" y="200">Document Number</text>
<text x="269.5" y="200">Rev</text>
<text x="212.5" y="205.2">Date:</text>
<text x="221.5" y="205.2">Friday, March 10, 2017</text>
<text x="247" y="205.2">Sheet</text>
<text x="255.7" y="205.2">11</text>
<text x="260.9" y="205.2">of</text>
<text x="266" y="205.2">11</text>
</g>
<g font-size="1.5" fill="#f00">
<text x="153.8" y="74.6">2</text>
<text x="153.8" y="76.4">2</text>
<text x="158.8" y="76.7">FPGA_TDO</text>
<text x="159" y="74.8">FPGA_TCK</text>
<text x="174.8" y="73.9">FPGA_TCK</text>
<text x="174.8" y="75.7">FPGA_TDO</text>
<text x="174.8" y="77.4">FPGA_TMS</text>
<text x="153.8" y="78.1">2</text>
<text x="153.8" y="81.6">2</text>
<text x="159" y="78.1">FPGA_TMS</text>
<text x="159.5" y="81.9">FPGA_TDI</text>
<text x="174.8" y="80.9">FPGA_TDI</text>
<text x="163.8" y="96.4" transform="rotate(-90 163.8 96.4)">FPGA_TCK</text>
<text x="186.2" y="96.4" transform="rotate(-90 186.2 96.4)">FPGA_TDO</text>
<text x="208.7" y="96.4" transform="rotate(-90 208.7 96.4)">FPGA_TMS</text>
<text x="231.2" y="96.4" transform="rotate(-90 231.2 96.4)">FPGA_TDI</text>
</g>
<g font-size="1.5" fill="#004080">
<text x="59.5" y="81.9" transform="rotate(-90 59.5 81.9)">IN</text>
<text x="68.1" y="82.4" transform="rotate(-90 68.1 82.4)">BS</text>
<text x="54.5" y="85.3">EN</text>
<text x="69.2" y="85.3">SW</text>
<text x="54.5" y="90.5">SS</text>
<text x="59.5" y="94.1" transform="rotate(-90 59.5 94.1)">GND</text>
<text x="68.1" y="94.1" transform="rotate(-90 68.1 94.1)">COMP</text>
<text x="69.7" y="90.5">FB</text>
<text x="59.5" y="149.3" transform="rotate(-90 59.5 149.3)">IN</text>
<text x="68.1" y="149.8" transform="rotate(-90 68.1 149.8)">BS</text>
<text x="54.5" y="152.7">EN</text>
<text x="69.2" y="152.7">SW</text>
<text x="54.5" y="157.9">SS</text>
<text x="59.5" y="161.5" transform="rotate(-90 59.5 161.5)">GND</text>
<text x="68.1" y="161.5" transform="rotate(-90 68.1 161.5)">COMP</text>
<text x="69.7" y="157.9">FB</text>
</g>
<g font-size="1.2">
<text x="29.1" y="1.3">5</text>
<text x="83.6" y="1.3">4</text>
<text x="138.2" y="1.3">3</text>
<text x="192.8" y="1.3">2</text>
<text x="247.4" y="1.3">1</text>
<text x=".5" y="28.3">D</text>
<text x="275.1" y="28.3">D</text>
<text x=".5" y="79.2">C</text>
<text x="275.1" y="79.2">C</text>
<text x=".5" y="130.2">B</text>
<text x="275.1" y="130.2">B</text>
<text x=".5" y="181.1">A</text>
<text x="275.1" y="181.1">A</text>
<text x="29.1" y="206.8">5</text>
<text x="83.6" y="206.8">4</text>
<text x="138.2" y="206.8">3</text>
<text x="192.8" y="206.8">2</text>
<text x="247.4" y="206.8">1</text>
</g>
</svg>
